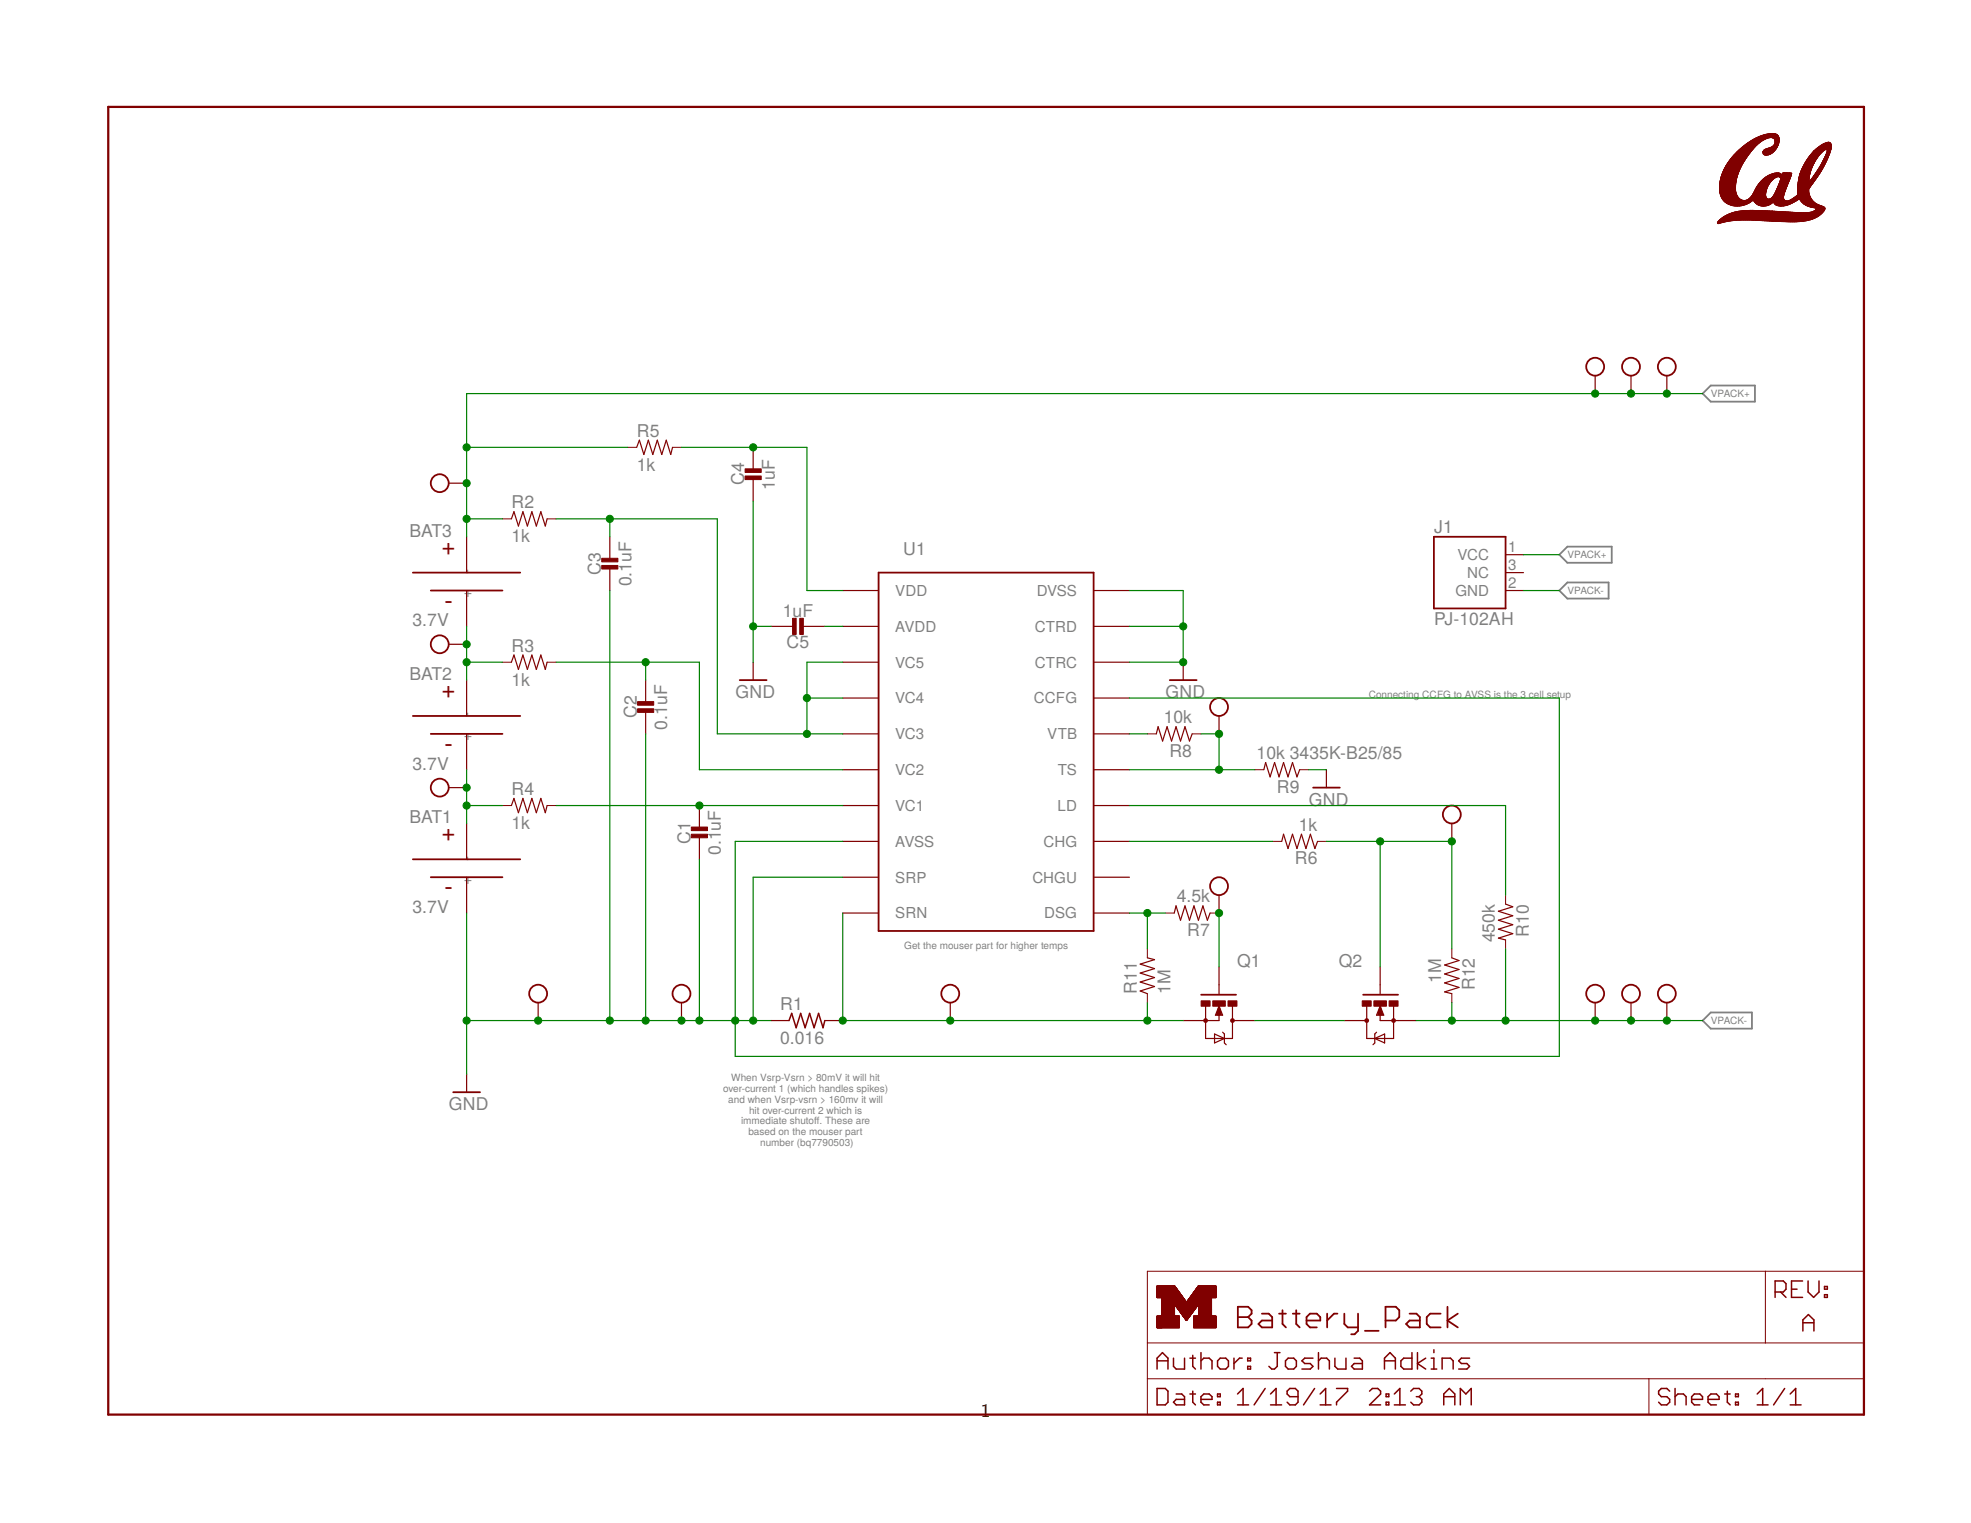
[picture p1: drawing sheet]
<svg xmlns="http://www.w3.org/2000/svg" width="279mm" height="216mm" viewBox="0 0 279 216" stroke-linecap="round" stroke-linejoin="round" font-family="sans-serif">
<path d="M241.4 55.8l1.1-1.1h6.3v2.2h-6.3zM221 78.6l1.2-1.1h6.3v2.3h-6.3zM221 83.7l1.2-1.1h5.8v2.3h-5.8zM241.4 144.7l1.1-1.2h5.8v2.3h-5.8z" fill="none" stroke="#808080" stroke-width=".25"/>
<path d="M15.3 15.2h248.9v185.3h-248.9zM172.8 143.5v.3h-.2l.2-.9 .3 .9M195.6 143.5v.3h.3l-.3-.9-.2 .9" fill="none" stroke="#800000" stroke-width=".32"/>
<g fill="none" stroke="#800000" stroke-width=".14">
<path d="M248.3 19.9h1.6M248.5 19.8h1.5M248.6 19.7l-1.3 .9M248.7 19.7h1.6M248.9 19.6l-.3 .1M248.9 19.6h1.6M249.1 19.5h1.9M249.4 19.3h2.7M249.4 19.3l-.5 .3M249.7 19.2h2.4M249.7 20h-1.5M249.7 19.2h2.3"/>
<path d="M249.8 19.9l-1.6 .1M249.9 19.2h2.1M249.9 19.9h-1.6M250 19.8l-1.6 .1M250 19.1h1.9M250.1 19.1h1.8M250.1 19.8h-1.6M250.2 19.7l-1.1 .8M250.2 19.7h-1.6M250.2 19.1h1.7M250.3 19.7h-1.6M250.4 19h1.4"/>
<path d="M250.4 19.6h-1.6M250.5 19h1.2M250.7 19.6h-1.8M250.8 19h.8M250.8 19.5h-1.8M251.1 19.5h1.1M251.2 19.5h1M251.3 18.9v.6h-.5l-.6 .2M251.3 18.9l-1 .1-.9 .3M251.3 18.9a.88 .88 0 0 1 .8 .3M251.3 19.5l.2 .2M251.4 19.6h.8"/>
<path d="M251.5 19.7h.7M251.5 19.7l.1 .3M251.6 19.8h.6M251.6 19.9h.6M251.6 20h.6M251.6 20v.3M252.1 19.2l.1 .3M252.1 19.3h-2.5M252.1 19.3h-2.7M252.1 19.4h-2.8M252.1 19.4h-2.9M252.2 19.5h-3.1"/>
<path d="M252.2 19.5v.2M252.2 20l-.1 .3M252.2 19.7v.3M243.5 31.6v.1M243.5 31.6h.3M243.5 31.7h.2M243.5 31.5h.7M243.5 31.4h1.1M243.6 31.4l-.1 .2M243.6 31.3h1.6M243.7 31.6l-.2 .1M243.7 31.2h2.5"/>
<path d="M243.8 26.9h2.2M243.8 26.8h2.2M243.8 26.7h2.2M243.8 26.6h2.2M243.8 26.5h2.2M243.8 26.4h2.2M243.8 26.3h2.2M243.8 26.4v.3M243.8 26.7v.3M243.8 31.2l-.2 .2M243.8 27.1h2.2M243.8 27h2.2"/>
<path d="M243.8 26.2h2.2M243.8 26.1h2.2M243.8 27v.3M243.8 27.2h2.3M243.8 27.2h2.2M243.8 26h2.2M243.8 25.9h2.3M243.8 26v.4M243.8 27.3h2.3M243.8 25.8h2.3M243.8 27.3l.1 .3M243.8 31.1h12.9"/>
<path d="M243.8 25.7h2.3M243.8 27.5h2.3M243.8 27.4h2.3M243.8 25.7v.3M243.9 25.6h2.2M243.9 25.5h2.2M243.9 27.5h2.2M243.9 25.4h2.2M243.9 27.6h2.3M243.9 27.6l.1 .3M243.9 31.6h-.4M243.9 27.7h2.3"/>
<path d="M243.9 25.4l-.1 .3M243.9 25.3h2.3M243.9 25.2h2.3M243.9 27.8h2.4M243.9 27.7h2.4M244 31h13M244 25.1h2.2M244 27.9h2.3M244 27.8h2.3M244 25h2.2M244 25.1l-.1 .3M244 25h2.3"/>
<path d="M244 27.9h2.4M244 27.9l.2 .3M244 24.9h2.3M244 28h2.4M244.1 24.9h2.2M244.1 28h2.3M244.1 31.6h-.6M244.1 24.8h2.2M244.1 28.1h2.4M244.1 24.7h2.2M244.1 30.9h13.2M244.1 24.7h2.3"/>
<path d="M244.1 28.1l2.5 .1M244.1 24.6h2.3M244.1 28.2h2.5M244.2 24.6h2.2M244.2 28.2h2.4M244.2 28.2l.1 .3M244.2 28.2l2.5 .1M244.2 24.5h2.2M244.2 24.5l-.2 .6M244.2 28.3h2.6M244.2 28.3h2.5M244.2 24.4h2.3"/>
<path d="M244.3 30.8h13.2M244.3 28.3l2.6 .1M244.3 30.8l-.5 .4M244.3 24.3h2.2M244.3 28.4h2.7M244.3 28.4h2.9M244.3 31.5h-.8M244.3 24.2h2.2M244.3 24.2l-.1 .3M244.3 28.4h4.1M244.3 28.5l.3 .2M244.4 24h2.2"/>
<path d="M244.4 28.5h3.9M244.4 30.7h13.3M244.5 23.9h2.2M244.5 28.6h3.8M244.5 31.5h-1M244.5 23.8h2.2M244.5 28.6h3.7M244.5 30.6l-.2 .2M244.6 23.7h2.2M244.6 28.7h3.5M244.6 28.7l.2 .2M244.6 30.6h13.2"/>
<path d="M244.6 23.6h2.2M244.6 23.6l-.3 .6M244.7 23.5h2.2M244.7 28.7h3.3M244.7 28.8h3.2M244.7 23.4h2.2M244.8 23.4h2.1M244.8 28.8h3.1M244.8 31.4h-1.2M244.8 30.5h13.2M244.8 23.3l-.2 .3M244.8 23.3h2.2"/>
<path d="M244.8 28.9h3M244.8 28.9l.3 .1M244.9 23.2h2.1M244.9 28.9h2.8M244.9 23.1h2.2M245 23.1h2.1M245 28.9h2.6M245 31.3l-1.4 .1M245 30.4h13.1M245 23h2.2M245 22.9h2.2M245 29h2.5"/>
<path d="M245.1 22.9h2.1M245.1 29h2.4M245.1 22.8h2.1M245.1 29l.3 .1M245.2 22.8h2.1M245.2 22.8l-.4 .5M245.2 29h2.2M245.3 22.6h2.1M245.3 29.1h1.9M245.3 22.5h2.1M245.4 30.2h12.9M245.4 22.5h2.1"/>
<path d="M245.4 29.1h1.8M245.4 29.1l.6 .1M245.4 22.4h2.1M245.5 31.3h-1.9M245.5 22.3h2.1M245.6 22.3h2M245.6 29.1h1.4M245.6 30.2l-1.1 .4M245.6 22.2h2.1M245.7 22.1h2M245.7 30.1h8.8M245.7 22.1h2.1"/>
<path d="M245.7 29.2h1.1M245.8 30.1h8.4M245.8 22h2M245.8 22l-.6 .8M245.9 29.2h.7M245.9 21.9h2M245.9 31.2l-2.2 .1M246 30.1h7.4M246 21.8h2M246 26.7v.3M246 27l.1 .3M246 26.3v.4"/>
<path d="M246 21.8l-.2 .2M246 26v.3M246.1 27.3v.3M246.1 21.7h2M246.1 25.7l-.1 .3M246.1 25.6h-2.2M246.1 30h6.6M246.1 25.5h-2.2M246.1 27.6l.4 .5M246.1 25.4v.3M246.2 25.4h-2.3M246.2 25.2h-2.3"/>
<path d="M246.2 30h6.1M246.2 21.5h2M246.2 25.1l-.1 .3M246.3 21.5h1.9M246.3 21.5l-.3 .3M246.3 24.8h-2.2M246.3 21.4h1.9M246.3 24.7l-.1 .4M246.4 21.4h1.9M246.4 24.5h-2.2M246.4 24.4l-2.2 .1M246.4 21.3h1.9"/>
<path d="M246.4 24.4l-.1 .3M246.5 30h5.1M246.5 24.4h-2.3M246.5 28.1l.2 .2M246.5 24.3l-2.3 .1M246.5 31.2l-1.6 .2-1.2 .2M246.5 24.3h-2.2M246.5 24.2l-2.2 .1M246.5 24.2h-2.2M246.5 21.2h1.9M246.6 24.1l-2.3 .1M246.6 24.1h-2.3"/>
<path d="M246.6 24l-2.2 .1M246.7 23.9l-2.3 .1M246.7 21.1h1.8M246.7 28.3l.3 .1M246.7 23.9l-.3 .5M246.7 23.8h-2.2M246.8 23.7h-2.3M246.8 29.9h4M246.8 21h1.8M246.8 23.6h-2.2M246.9 23.5h-2.2M247 23.3l-2.2 .1"/>
<path d="M247 29.9h4.2M247 23.3h-2.2M247 20.9h1.7M247 23.3l-.3 .6M247 20.8l-.7 .7M247 23.2l-2.2 .1M247 23.2h-2.1M247.1 23.1l-2.2 .1M247.1 23.1h-2.2M247.1 20.8h1.7M247.2 23h-2.2M247.2 22.9h-2.1"/>
<path d="M247.2 20.7h1.7M247.3 20.6l-.3 .2M247.3 22.8h-2.1M247.3 22.7h-2.1M247.4 22.7h-2.2M247.4 20.6h1.6M247.4 22.6h-2.1M247.5 22.5h-2.2M247.5 20.4h1.7M247.5 22.4h-2.1M247.5 28.4h1M247.6 22.4h-2.1"/>
<path d="M247.6 28.4h5.4M247.6 20.3h1.7M247.6 28.9l-1.1 .3M247.7 22.2h-2.1M247.7 28.3h5.2M247.7 22.2l-.7 1.1M247.7 22.1l-2.1 .1M247.8 28.3h5.1M247.8 22l-2.1 .1M247.8 20.2h1.6M247.8 22h-2M247.9 21.9h-2.1"/>
<path d="M247.9 28.2h2.7M247.9 21.9l-.2 .3M247.9 21.9h-2M247.9 21.8h-2M247.9 28.2h2.6M247.9 28.2a1.02 1.02 0 0 1-.9 .2M248 28.2h2.5M248 20.1h1.5M248 28.1h2.4M248 21.7h-2M248.1 28.1h2.3M248.1 28h2.3"/>
<path d="M248.1 21.6h-2M248.1 28.7l-.5 .2M248.1 28.7l.4-.4 .4 .5M248.1 20h1.6M248.1 29.8h-.3M248.1 21.6h-1.9M248.2 28h2.1M248.2 28l-.3 .2M248.2 27.9h2.1M248.2 21.5h-1.9M248.3 27.9h2M248.3 21.4l-.4 .5"/>
<path d="M248.3 27.8h2M248.3 21.4h-1.9M248.3 31.2h8M248.3 27.7h2M248.4 21.3h-1.9M248.4 27.7h1.9M248.4 27.7l-.2 .3M248.4 27.6h1.9M248.4 28.4h-1.1M248.5 21.2h-1.9M248.5 27.6h1.8M248.5 21.1l-1.9 .1"/>
<path d="M248.5 27.5h1.8M248.5 21.2l-.2 .2M248.5 29.8h.3M248.5 21.1h-1.8M248.5 27.4h1.8M248.6 28.4h4.4M248.6 27.4h1.7M248.6 21l-1.9 .1M248.6 27.3h1.7M248.6 28.4l4.6 .1M248.6 21h-1.8M248.6 28.5h4.7"/>
<path d="M248.6 28.5h6M248.6 27.2h1.7M248.7 20.9l-1.8 .1M248.7 28.6h5.8M248.7 27.1h1.6M248.7 20.9h-1.8M248.7 28.6h5.7M248.7 27.1h1.7M248.8 28.7h2.5M248.8 27h1.6M248.8 20.8h-1.8M248.8 20.8h-1.7"/>
<path d="M248.8 26.9h1.6M248.8 28.7h2.4M248.8 26.8h1.6M248.9 20.7h-1.8M248.9 28.8h2.3M248.9 26.8h1.5M248.9 26.8l-.5 .9M248.9 20.7h-1.7M248.9 26.7h1.6M248.9 20.7l-.4 .5M248.9 28.8l.5 .3 .6 .1 .7-.1M248.9 31.2l1.3 .1"/>
<path d="M248.9 28.9h2.2M248.9 26.6h1.6M249 20.6h-1.7M249 28.9h2.1M249 26.6l-.1 .2M249 26.5h1.5M249 28.9h2M249.1 29h1.9M249.1 26.4h1.5M249.1 20.5h-1.7M249.1 29h1.8M249.1 20.5h-1.6"/>
<path d="M249.1 26.3h1.5M249.1 26.3l-.1 .3M249.1 20.5l-.2 .2M249.2 29h1.6M249.2 20.4h-1.7M249.2 26.2h1.5M249.3 20.4h-1.7M249.3 29.1h1.4M249.3 31.2h6.9M249.3 26.1h1.5M249.3 20.3h-1.6M249.4 20.3h-1.7"/>
<path d="M249.4 26h1.4M249.4 29.1h1.1M249.4 20.2h-1.6M249.4 25.9h1.5M249.5 25.9l-.4 .4M249.5 20.2h-1.6M249.5 25.8h1.5M249.6 29.2h.8M249.6 25.7h1.4M249.6 20.1h-1.6M249.6 25.7h1.5M249.6 29.2h.7"/>
<path d="M249.7 25.7l-.2 .2M249.7 20l-1.6 .1M249.8 25.5h1.4M249.9 25.5l-.2 .2M249.9 25.4h1.4M249.9 21.5l.1 .3M249.9 21.7h1.3M249.9 21.6h1.4M249.9 21.6h1.5M249.9 21.5h1.5M249.9 21.8h1.2M249.9 21.4h1.6"/>
<path d="M250 21.8h1M250 21.8a.78 .78 0 0 0 1 0M250 21.9h.9M250 21.3h1.6M250 25.3h1.4M250 21.3l-.1 .2M250 31.3h6.1M250 21.9h.8M250.1 21.9h.6M250.1 25.3l-.2 .2M250.1 21.2h1.6M250.1 25.2h1.5"/>
<path d="M250.2 29.9l-2.7-.1-1.9 .4M250.2 22h.4M250.2 21.2l-.2 .1M250.3 27.7v.3M250.3 25.1h1.5M250.3 27.4v.3M250.3 22h.1M250.3 21.1h1.4M250.3 27.3h-1.7M250.3 27.2h-1.6M250.3 28l.3 .2M250.3 27.1v.3"/>
<path d="M250.4 25.1l-.3 .2M250.4 26.9h-1.6M250.4 26.9l-.1 .2M250.4 25h3.5M250.5 26.7h-1.6M250.5 31.3h5.2M250.5 26.6h-1.5M250.5 26.6l-.1 .3M250.6 26.5h-1.6M250.6 26.4l-.1 .2M250.6 24.9h3.3M250.6 21h1.2"/>
<path d="M250.7 26.3h-1.5M250.7 24.9l-.3 .2M250.7 26.2l-1.5 .1M250.7 26.2h-1.5M250.7 21l-.5 .2M250.7 26.1l-1.4 .1M250.8 31.3h5M250.8 26.1h-1.5M250.8 26l-1.5 .1M250.8 26.1l-.2 .3M250.8 24.8h3.1M250.9 24.8h3"/>
<path d="M250.9 25.9l-1.5 .1M250.9 25.9h-1.4M251 24.7h1.5M251 28.2h1.8M251 25.8h-1.4M251 28.2h-.2M251.1 21.8h-1.1M251.1 24.7h1.4M251.1 20.9h.8M251.1 20.9l-.4 .1M251.1 25.7h-1.4M251.1 25.6h-1.4"/>
<path d="M251.1 28.1h1.7M251.1 28.8l-.4 .3M251.2 21.7h-1.3M251.2 25.6h-1.5M251.2 25.5h-1.4M251.2 24.6h1.2M251.2 20.8h.7M251.2 21.7l-.2 .1M251.3 20.8v.8M251.3 24.6v.9M251.3 27.9v.8M251.3 28.7l.1-.1 .1 .3"/>
<path d="M251.3 27.9h1.5M251.3 25.5l-.5 .6M251.3 24.6l-.6 .3M251.3 28.7l-.2 .1M251.3 20.8l-.2 .1M251.3 21.6l-.1 .1M251.3 21.6v.1M251.3 25.5h-1.4M251.3 20.7h.7M251.4 25.4h-1.5M251.4 20.7h.6M251.4 27.8h1.4"/>
<path d="M251.4 24.6h1M251.4 27.7h1.4M251.4 25.4h-1.4M251.4 21.5h-1.5M251.4 27.7h1.5M251.4 28.7h2.8M251.5 21.5h-1.6M251.5 25.3l-.2 .2M251.5 28.7h2.6M251.5 25.3h-1.5M251.5 24.6h.8M251.5 20.6h.6"/>
<path d="M251.5 27.6h1.4M251.5 28.8h2.5M251.5 21.4h-1.5M251.5 20.5h.6M251.5 28.9h2.4M251.5 27.5h1.4M251.5 20.5l-.2 .3M251.5 25.3h-1.4M251.5 20.4h.6M251.5 28.9l.6 .3M251.6 21.4h-1.6M251.6 20.4h.5"/>
<path d="M251.6 27.5h1.3M251.6 20.3h.5M251.6 27.4l-.3 .5M251.6 28.9h2.2M251.6 27.4h1.3M251.6 21.3h-1.6M251.6 20.2h.6M251.6 29h2.1M251.6 27.3h1.3M251.6 20.1h.6M251.6 20.3l-.1 .2M251.7 25.2h-1.5"/>
<path d="M251.7 21.3h-1.6M251.7 27.3h1.3M251.7 29h1.9M251.7 27.2h1.3M251.7 31.4h3.7M251.7 21.2h-1.5M251.7 25.1l-1.5 .1M251.7 24.5h.5M251.7 29h1.8M251.7 21.1l-1.5 .1M251.7 25.1l-.2 .2M251.8 27.1h1.2"/>
<path d="M251.8 21.1h-1.4M251.8 29.1h1.6M251.8 21l-1.3 .1M251.8 24.5l-.5 .1M251.8 29.1h1.5M251.8 27h1.3M251.8 21h-1.1M251.8 26.9l-.2 .5M251.8 26.9h1.3M251.9 20.9l-1 .1M251.9 26.9h1.2M251.9 20.9h-.9"/>
<path d="M251.9 26.8h1.3M251.9 20.9l-.6 .7M251.9 25.1h-1.6M251.9 26.8l-.1 .1M251.9 20.8h-.8M251.9 29.1h1.3M251.9 26.7h1.3M251.9 20.8h-.7M251.9 26.6h1.3M252 26.6h1.2M252 26.5h1.3M252 20.6h-.6"/>
<path d="M252 20.6l-.1 .3M252.1 20.6h-.7M252.1 29.2h.2M252.1 29.2h.8M252.1 26.4h1.2M252.1 20.5h-.6M252.1 24.5l.3 .1M252.1 26.3h1.2M252.1 20.4h-.6M252.1 26.2h1.3M252.1 20.3l-.1 .3M252.2 20.3h-.6"/>
<path d="M252.2 26.1h1.2M252.2 20.2h-.6M252.2 29.2h.6M252.2 26h1.2M252.2 20l-.6 .1M252.2 26l-.3 .8M252.2 26h1.3M252.2 25.9h1.3M252.3 25.9h1.2M252.3 25.1h1.5M252.3 25.1h-.6M252.3 25.1l.1 .2"/>
<path d="M252.3 25.8h1.2M252.3 31.4h.3M252.3 25.8h1.3M252.3 25.7h1.3M252.3 25.6h1.3M252.4 25.6h1.2M252.4 25.5h1.2M252.4 25.2h1.4M252.4 25.5h1.3M252.4 25.4h1.3M252.4 24.6l.2 .2 .1-.1M252.4 25.5l-.2 .5"/>
<path d="M252.4 25.3h1.3M252.4 25.3h1.4M252.4 25.3v.2M252.6 24.7h1.4M252.7 24.7h1.3M252.7 24.6h1.3M252.8 24.5h1.1M252.8 24.5h.6M252.8 24.5l-.1 .2M252.8 27.9v.3M252.8 28h-1.6M252.8 28h-1.6l-.2 .2"/>
<path d="M252.8 30l-1.5-.1v1.4l.1 .1M252.8 28.2l.2 .2M252.8 28.2h-2M252.8 28.1l-1.8 .1M252.8 28.1h-1.7M252.9 31.4h1.8M252.9 27.7l-.1 .2M252.9 27.4v.3M252.9 27.4h-1.3M253 27.1l-.1 .3M253 27.1h-1.3M253.1 27l-1.3 .1"/>
<path d="M253.1 27h-1.3M253.1 26.9h-1.3M253.1 26.8l-.1 .3M253.2 26.8h-1.3M253.2 30l1.5 .1M253.2 26.7h-1.3M253.2 26.6l-.1 .2M253.2 26.6h-1.2M253.3 26.4l-.1 .2M253.3 28.5h1.3M253.4 26.2l-.1 .2M253.5 25.9l-.1 .3"/>
<path d="M253.6 25.7l-.1 .2M253.7 24.5l.3 .1M253.7 28.4h1M253.9 25l-3.5 .1M253.9 25h-3.4M253.9 24.9l-3.4 .1M253.9 24.9h-3.2M253.9 24.8l-.3 .9M253.9 24.8h-3.2M253.9 28.3h1M254 24.7h-1.4M254 24.6h-1.3"/>
<path d="M254 24.6l-.1 .2M254 28.8l-1.2 .4M254.1 28.8h-2.6M254.1 28.2h2.7M254.1 28.2h2.6M254.1 28.2a1.11 1.11 0 0 1-1.1 .2M254.2 28.1h2.5M254.3 28.1h2.4M254.3 28.7h-2.9M254.3 28h2.4M254.4 28h2.2M254.4 27.9h2.2"/>
<path d="M254.5 27.9h2.1M254.6 28.5l-.6 .3M254.6 27.9h2M254.6 27.8h2M254.6 28.4l-1.2 .1M254.6 27.8h1.9M254.7 27.7h1.8M254.7 28.4h-1.1M254.8 27.7h1.7M254.8 27.7l-.7 .5M254.8 28.3l-1 .1M254.8 27.6h1.7"/>
<path d="M254.8 26.5v.7M254.8 27.2l.1 .3M254.8 27.4h1.6M254.8 27.3h1.6M254.8 27.2h1.6M254.8 27.1h1.6M254.8 27h1.6M254.8 26.9h1.6M254.8 26.8h1.6M254.8 26.7h1.6M254.8 26.6h1.7M254.8 26.5h1.8"/>
<path d="M254.8 26.4h1.8M254.9 26.2l-.1 .3M254.9 27.5v.1M254.9 27.6l-.1 .1M254.9 28.3h-1M254.9 27.6h1.6M254.9 27.5h1.6M254.9 27.5h1.5M254.9 27.4h1.5M254.9 26.4h1.8M254.9 26.3h1.8M254.9 26.2h1.9"/>
<path d="M254.9 26.1h2M254.9 26h2M254.9 25.9h2.1M254.9 25.8h2.2M254.9 25.8h1.5M254.9 25.7h1.5M254.9 25.6h1.5M255 25.6h1.4M255 25.5h1.4M255 25.4h1.4M255 28.2l-1 .1M255 25.3h1.4"/>
<path d="M255 25.3h1.5M255 25.3l-.1 .9M255 30.1l.3 .1M255 25.2h1.5M255 25.1h1.5M255 28.2h-1M255.1 25h1.4M255.1 24.9h1.4M255.1 24.9l-.1 .4M255.1 24.8h1.4M255.1 28.2h1.7M255.1 28.2l1.7 .1"/>
<path d="M255.1 24.7h1.4M255.1 24.7h1.5M255.1 28.3h1.7M255.2 24.6h1.4M255.2 24.6l-.1 .3M255.2 28.3h1.6M255.2 28.3l1.7 .1M255.2 28.4h1.7M255.2 24.5h1.4M255.2 24.4h1.4M255.2 28.4l-.1-.2-.5 .3M255.2 28.4l.3 .3"/>
<path d="M255.2 28.4l1.8 .1M255.3 24.3h1.3M255.3 24.3l-.1 .3M255.3 24.3h1.4M255.3 28.5h1.7M255.3 24.2h1.4M255.3 28.6h1.7M255.4 31.4h-1.9M255.4 24.1h1.3M255.4 28.6h1.7M255.4 24h1.4M255.4 23.9h1.4"/>
<path d="M255.4 28.7h1.8M255.5 23.9h1.3M255.5 28.7l.4 .4M255.5 28.7h1.7M255.5 23.8h1.3M255.5 23.7h1.4M255.5 28.8h1.8M255.6 23.7h1.3M255.6 23.6h1.3M255.6 28.8h1.8M255.6 23.5h1.3M255.6 28.9h1.8"/>
<path d="M255.7 23.5h1.3M255.7 28.9h1.8M255.7 23.4h1.3M255.7 28.9h1.9M255.7 23.3h1.3M255.8 23.3h1.2M255.8 23.3h1.3M255.8 29h1.8M255.8 23.2h1.3M255.8 29h1.9M255.8 23.2l-.5 1.1M255.9 23.1h1.3"/>
<path d="M255.9 29h1.9M255.9 29.1l.3 .1M255.9 23h1.3M255.9 29.1h2M256 29.1h2M256 22.9h1.3M256.1 29.1h2M256.1 22.8h1.2M256.2 22.6h1.2M256.2 29.2h1.9M256.2 29.2l.3 .1M256.2 22.6h1.3"/>
<path d="M256.2 29.2h2.1M256.2 22.5h1.3M256.3 22.4h1.3M256.3 29.2l2.1 .1M256.4 22.3l-.6 .9M256.4 27.2v.3M256.4 26.8v.4M256.4 22.3h1.3M256.4 25.5v.3l.2-.2M256.4 29.3h2M256.4 30.1h2M256.4 25.5h-1.4"/>
<path d="M256.4 27.5l.1 .3M256.5 29.3l.7 .1M256.5 25.2l-.1 .3M256.5 22.2h1.2M256.5 29.3h2M256.5 26.7h-1.7M256.5 31.2h-12.7M256.5 25h-1.4M256.5 24.9v.3M256.5 25.7h.7M256.5 24.9h-1.4M256.5 26.6h-1.7"/>
<path d="M256.5 24.8h-1.4M256.5 22.1h1.3M256.5 27.8l.2 .2M256.6 22.1h1.2M256.6 24.6l-.1 .3M256.6 22.1l-.2 .2M256.6 24.5h-1.4M256.6 30.1l-.6 .1M256.6 29.3l2 .1M256.6 26.5h-1.8M256.6 25.5h.7M256.6 22h1.3"/>
<path d="M256.6 24.3v.3M256.7 31.1l-12.9 .1M256.7 28l.1 .3M256.7 26.4h-1.9M256.7 26.4l-.3 .4M256.7 21.9h1.3M256.7 24.1h-1.3M256.8 25.4h.6M256.8 26.3h-1.9M256.8 29.4h1.8M256.8 26.2l-1.9 .1M256.8 21.8l-.2 .3"/>
<path d="M256.8 21.8h1.3M256.8 25.3l-.2 .3M256.8 25.3h.6M256.8 28.3l.2 .3M256.9 31.1h-13M256.9 23.7l-.3 .6M256.9 26.1l-2 .1M256.9 29.4h1.7M256.9 25.2h.6M256.9 26.1h-2M256.9 21.7h1.3M256.9 30h1.5"/>
<path d="M256.9 23.6h-1.3M257 31l-13.1 .1M257 25.1h.6M257 23.5h-1.3M257 26h-2.1M257 23.4h-1.3M257 21.5h1.3M257 25.9l-2.1 .1M257 28.6l.2 .1M257 25.9l-.3 .5M257 25.9h-2.1M257.1 25h.6"/>
<path d="M257.1 23.2l-1.3 .1M257.1 24.9h.6M257.1 23.2h-1.3M257.1 21.4h1.3M257.1 23.2l-.2 .5M257.1 31h-13.1M257.1 25.8h-.6M257.2 21.4v1.7M257.2 24.9v.8M257.2 28.7v.7M257.2 29.9v1.1M257.2 25.7l-.2 .2"/>
<path d="M257.2 21.4h.1M257.2 21.4l-.4 .4M257.2 24.9l-.4 .4M257.2 23.1l-.1 .1M257.2 25.7h-.7M257.2 29.4l.3 .2M257.2 28.7h.1M257.2 29.4h1.5M257.2 29.9l-.6 .2M257.2 31l-.9 .2-.9 .2M257.2 31h.1M257.2 29.9h.1"/>
<path d="M257.2 29.9h1.3M257.2 24.8v.1M257.2 24.8h.6M257.2 23l-1.3 .1M257.2 23h-1.3M257.2 21.3h1.4M257.2 30.9h-13.1M257.2 25.6h-.6M257.3 25.6h-.7M257.3 22.9h-1.3M257.3 28.7l.5 .3M257.3 24.7h.6"/>
<path d="M257.3 25.5h-.6M257.3 24.6h.6M257.3 22.8h-1.3M257.3 21.2h1.4M257.3 22.8h-1.2M257.3 29.8h1.3M257.3 29.5h1.4M257.4 30.9h-13.3M257.4 24.6h.6M257.4 25.4l-.2 .3M257.4 25.4h-.6M257.4 22.7h-1.3"/>
<path d="M257.4 29.8l-.2 .1M257.4 29.5h1.3M257.4 22.6l-.2 .5M257.4 29.7h1.3M257.4 24.5h.6M257.5 30.8h-13.3M257.5 21.1l-.3 .3M257.5 25.3h-.7M257.5 22.6h-1.3M257.5 21.1h2M257.5 29.5h1.2M257.5 29.6h1.2"/>
<path d="M257.5 25.3h-.6M257.5 24.4h.6M257.5 22.5h-1.3M257.5 29.6l-.1 .2M257.5 25.2h-.6M257.5 22.5h-1.2M257.6 25.1l-.6 .1M257.6 24.3h.5M257.6 30.8h-13.3M257.6 22.4l-.2 .2M257.6 24.3l-.4 .5M257.6 25.1l-.2 .3"/>
<path d="M257.6 21h2M257.6 25.1h-.6M257.6 30.7h-13.2M257.6 25l-.6 .1M257.6 24.2h.6M257.6 22.3h-1.2M257.7 21h1.9M257.7 20.9l-.2 .2M257.7 25h-.6M257.7 22.2l-1.3 .1M257.7 24h.6M257.7 22.2h-1.2"/>
<path d="M257.7 30.6l-13.2 .1M257.7 24l-.1 .3M257.7 24.9h-.5M257.8 22.1l-1.3 .1M257.8 20.9h1.8M257.8 24.8h-.6M257.8 23.9h.5M257.8 20.8h1.8M257.8 29l.3 .1M257.8 30.6h-13.3M257.8 23.9h.6M257.8 30.6l-.6 .4"/>
<path d="M257.9 24.7h-.7M257.9 22l-1.3 .1M257.9 20.8h1.7M257.9 23.8h.5M257.9 30.5l-13.3 .1M257.9 24.7h-.6M257.9 23.7h.5M257.9 22h-1.3M257.9 30.5h-13.2M257.9 21.9l-.3 .5M257.9 23.7l-.2 .3M257.9 23.7h.6"/>
<path d="M257.9 21.9h-1.2M257.9 20.7h1.7M258 24.5h-.6M258 23.6h.5M258 20.7h1.6M258 30.4l-13.1 .1M258 24.4l-.6 .1M258 21.8h-1.2M258.1 24.4h-.6M258.1 23.5h.5M258.1 21.8h-1.3M258.1 20.7h1.5"/>
<path d="M258.1 29.1l.2 .1M258.1 30.4h-13.2M258.1 23.4h.5M258.1 23.4l-.2 .3M258.1 24.3l-.6 .1M258.1 20.6h1.5M258.1 21.7l-.2 .2M258.1 24.3h-.6M258.1 21.7h-1.3M258.1 30.3l-13 .1M258.2 24.2l-.6 .1M258.2 23.3h.5"/>
<path d="M258.2 21.7h-1.3M258.2 20.6h1.4M258.2 30.3h-13M258.2 24.2h-.6M258.2 23.2h.5M258.2 30.2l-12.9 .1M258.2 24.1l-.6 .1M258.2 21.6h-1.3M258.3 24.1h-.6M258.3 29.2l.3 .2M258.3 24l-.7 1.1M258.3 24l-.6 .1"/>
<path d="M258.3 21.6h-1.3M258.3 20.5h1.3M258.3 30.2h-12.9M258.3 23.1h.5M258.3 30.2l-.5 .4M258.3 24h-.6M258.3 23h.5M258.3 30.1l-12.7 .1M258.3 21.5l-.2 .2M258.3 23.9l-.5 .1M258.3 21.5h-1.3M258.3 20.5h1.2"/>
<path d="M258.4 30.1h-1.8M258.4 20.4l-.7 .5M258.4 23.8l-.6 .1M258.4 22.9h.5M258.4 21.5h-1.3M258.4 20.4h1.1M258.4 30l-1.6 .1M258.4 22.8h.5M258.5 22.7h.5M258.5 21.4h-1.4M258.5 30h-1.5M258.5 23.7h-.6"/>
<path d="M258.5 23.6h-.5M258.5 22.6h.5M258.5 29.9l-1.4 .1M258.5 21.4h-1.3M258.5 20.4h1M258.6 23.6h-.6M258.6 22.5h.4M258.6 29.9h-1.4M258.6 23.5h-.6M258.6 29.8h-1.3M258.6 21.3h-1.4M258.6 29.4l.1 .1"/>
<path d="M258.6 22.4h.5M258.6 20.3h.9M258.6 29.8h-1.2M258.7 23.3l-.6 .1M258.7 20.3h.8M258.7 29.7l-.4 .5M258.7 20.3l-.3 .1M258.7 23.3h-.6M258.7 22.3h.4M258.7 21.3h-1.4M258.7 29.7h-1.2M258.7 29.5v.2"/>
<path d="M258.7 23.2l-.4 .8M258.7 22.2h.5M258.7 22.1h.5M258.8 23.1l-.5 .1M258.8 20.3h.7M258.8 23.1h-.5M258.8 22.1h.4M258.8 21.2h-1.5M258.8 22h.5M258.9 22.9h-.5M258.9 21.9h.4M258.9 20.2h.5"/>
<path d="M258.9 22.8h-.5M258.9 21.8h.5M258.9 21.7h.5M259 21.7h.4M259 21.6h.4M259 21.2h.5M259 22.6l-.3 .6M259 21.5h.4M259 22.6h-.5M259 21.4h.5M259 21.3h.5M259 21.4v-.2l-.7 .3"/>
<path d="M259 21.4l-.9 2M259.1 22.5h-.5M259.1 22.4l-.1 .2M259.1 22.4h-.5M259.1 20.2h.2M259.1 22.3h-.4M259.2 22.2l-.5 .1M259.2 22.2h-.5M259.2 22.1l-.1 .3M259.2 22.1h-.4M259.3 22h-.5M259.3 21.9h-.5"/>
<path d="M259.3 21.8h-.4M259.4 21.8l-.2 .3M259.4 21.8h-.5M259.4 21.7h-.5M259.4 21.5v.3M259.5 21.5h-.5M259.5 21.4h-.5M259.5 20.3l.1 .3M259.5 20.3l-.3-.1-.5 .1M259.5 21.3h-.5M259.5 21.1l-2.1 .1M259.6 21l-2.1 .1"/>
<path d="M259.6 20.9l-.2 .6M259.6 20.6v.3M259.6 20.9h-1.9M71.2 73.6h1.3M77.6 73.6h1.2M89 63.4h1.3M95.3 63.4h1.3M71.2 93.9h1.3M77.6 93.9h1.2M71.2 114.2h1.3M77.6 114.2h1.2M162.6 104h1.3"/>
<path d="M169 104h1.3M177.9 109.1h1.3M180.4 119.3h1.3M184.2 109.1h1.3M186.8 119.3h1.2M162.6 134.5v1.3M165.2 129.4h1.3M171.5 129.4h1.3M205.8 134.5v1.3M213.4 126.9v1.3M213.4 133.2v1.3M162.6 140.9v1.2"/>
<path d="M205.8 140.9v1.2M162.6 180.2h101.6v20.3h-101.6zM162.6 195.5h101.6M162.6 190.4h101.6M164 188.2h3.2M164 188.1h3.2M164 188h3.2M164 187.9h3.2M164 187.8h3.2M164 187.7h3.2M164 187.6h3.2M164 187.5h3.2"/>
<path d="M164 187.4h3.2M164 187.3h3.2M164 187.2h3.2M164 187.1h3.2M164 187h3.2M164 186.9h3.2M164 186.8h3.2M164 186.7h3.2M164 186.6h3.2M164 184h3.7M164 183.9h3.7M164 183.8h3.6"/>
<path d="M164 183.7h3.6M164 183.7h3.5M164 183.6h3.5M164 183.6h3.4M164 183.5h3.4M164 183.4h3.3M164 183.3h3.3M164 183.2l3.2 .1M164 183.2h3.2M164 183.1l3.2 .1M164 183.1h3.1M164 183h3.1"/>
<path d="M164 183h3M164 182.9h3M164 182.8h2.9M164 182.7h2.9M164 182.7h2.8M164 182.6l2.8 .1M164 182.6h2.8M164 182.5l2.7 .1M164 182.5h2.7M164 182.4l2.6 .1M164 182.4h2.6M164 182.3h2.5"/>
<path d="M164 188.3h.7M164.6 186.5h1.9M164.6 186.4h1.9M164.6 184h3.2M164.7 186.4h1.8M164.7 186.3h1.8M164.7 186.2h1.8M164.7 186.1h1.8M164.7 186h1.8M164.7 185.9h1.8M164.7 185.8h1.8M164.7 185.7h1.8"/>
<path d="M164.7 185.6h1.8M164.7 185.5h1.8M164.7 185.4h1.8M164.7 185.3h1.8M164.7 185.2h1.8M164.7 185.1h1.8M164.7 185h1.8M164.7 185h7M164.7 184.9h7M164.7 184.8h7M164.7 184.7h7M164.7 184.6h7"/>
<path d="M164.7 184.5h3.4M164.7 184.4l3.4 .1M164.7 184.4h3.4M164.7 184.3h3.3M164.7 184.2h3.2M164.7 184.1h3.2M164.7 184.1h3.1M164.7 184h3.1M166.5 185.1h-1.8M166.5 185h3.3M166.6 185h3.2M166.6 185.1h3.1"/>
<path d="M166.7 185.2h3M166.8 185.3h2.8M166.8 185.4h2.7M166.9 185.4h2.6M166.9 185.5h2.6M166.9 185.5h2.5M167 185.6h2.4M167 185.7h2.4M167.1 185.7h2.2M167.1 185.8h2.2M167.2 185.8h2M167.2 186.6l-3.2 .1"/>
<path d="M167.2 185.9h2M167.2 185.9h1.9M167.3 186h1.8M167.3 186.1h1.8M167.3 186.1h1.7M167.4 186.1h1.6M167.4 186.2h1.6M167.4 186.2h1.5M167.5 186.3h1.4M167.5 186.3h1.3M167.6 186.4h1.2M167.6 186.5h1.1"/>
<path d="M167.7 186.6h1M167.7 186.6h.9M167.8 186.7h.8M167.8 186.8h.7M167.9 186.8h.6M167.9 186.9h.6M168 186.9h.4M168 187h.4M168.1 187.1h.2M168.1 187.2h.1M168.1 187.2h.2M168.2 184.5h3.5"/>
<path d="M168.3 184.5h3.4M168.3 184.4h3.4M168.3 187h-.3M168.4 184.4h3.3M168.4 187h-.4M168.4 184.3h3.3M168.5 184.2h3.2M168.5 184.1h3.2M168.6 186.7h-.8M168.6 184.1h3.1M168.6 184h3.1M168.7 183.9h3.7"/>
<path d="M168.7 186.5l-1 .1M168.7 183.8h3.7M168.8 183.8h3.6M168.8 183.7h3.6M168.9 183.6h3.5M169 183.5h3.4M169 183.4h3.4M169.1 183.4h3.3M169.1 186h-1.8M169.1 183.3h3.3M169.2 183.3h3.2M169.2 183.2h3.2"/>
<path d="M169.2 188.2h3.2M169.2 188.1h3.2M169.2 188h3.2M169.2 187.9h3.2M169.2 187.8h3.2M169.2 187.7h3.2M169.2 187.6h3.2M169.2 187.5h3.2M169.2 187.4h3.2M169.2 187.3h3.2M169.2 187.2h3.2M169.2 187.1h3.2"/>
<path d="M169.2 187h3.2M169.2 186.9h3.2M169.2 186.8h3.2M169.2 186.7h3.2M169.2 186.6h3.2M169.2 185.8h-2M169.2 183.1h3.2M169.3 183.1h3.1M169.3 183h3.1M169.4 183h3M169.4 182.9h3M169.4 185.5l-2.4 .1"/>
<path d="M169.5 182.8h2.9M169.5 182.7h2.9M169.6 182.7h2.8M169.6 182.6h2.8M169.7 182.6h2.7M169.7 182.5h2.7M169.8 185.1h-3.2M169.8 182.4h2.6M169.8 185l-3.2 .1M169.8 182.3h2.6M169.9 186.5v.1M169.9 186.5h1.8"/>
<path d="M169.9 185h1.8M169.9 186.4h1.8M169.9 186.3h1.8M169.9 186.2h1.8M169.9 186.1h1.8M169.9 186h1.8M169.9 185.9h1.8M169.9 185.8h1.8M169.9 185.7h1.8M169.9 185.6h1.8M169.9 185.5h1.8M169.9 185.4h1.8"/>
<path d="M169.9 185.3h1.8M169.9 185.2h1.8M169.9 185.1h1.8M171.7 184.9h-7M171.8 184h.1M172.4 184h-3.7M233.7 195.5v5M250.3 180.2v10.2"/>
</g>
<g fill="none" stroke="#800000" stroke-width=".21">
<path d="M111.8 144.7l.4-1 .7 2 .6-2 .6 2 .7-2 .6 2 .6-2 .7 2 .2-1M164 194.1v-1.6l.8-.8 .8 .8v1.6M164 196.8h1.2l.4 .4v1.6l-.4 .4h-1.2zM164 192.9h1.6M166.3 192.5v1.2l.4 .4h1.2v-1.6M166.7 197.6h.8l.4 .4v1.2h-1.2l-.4-.4 .4-.4h1.2M168.7 197.6h.8M168.7 192.5h.8M169.1 192.1v1.6l.4 .4M169.1 197.2v1.6l.4 .4M170.2 198.4h1.6v-.4l-.4-.4h-.8l-.4 .4v.8l.4 .4h.8M170.2 191.7v2.4"/>
<path d="M170.2 192.9l.4-.4h.8l.4 .4v1.2M172.6 198.8h.4v.4h-.4zM172.6 197.6h.4v.4h-.4zM173 192.5h.8l.3 .4v.8l-.3 .4h-.8l-.4-.4v-.8zM174.9 192.5v1.6M175.4 199.2h1.6M175.4 197.6l.8-.8v2.4M176.1 192.5h-.4l-.8 .8M176.9 192.5h.4v.4h-.4zM176.9 193.7h.4v.4h-.4zM179.3 196.8l-1.5 2.4M180.1 199.2h1.6"/>
<path d="M180.1 197.6l.8-.8v2.4M180.7 191.7h.7M181.1 191.7v2l-.4 .4h-.4l-.4-.4M182.2 192.9l.4-.4h.8l.4 .4v.8l-.4 .4h-.8l-.4-.4zM184 198h-1.2l-.3-.4v-.4l.3-.4h.8l.4 .4v1.6l-.4 .4h-.8l-.3-.4M186.1 192.5h-1.1l-.4 .4 .4 .4h.7l.4 .4-.4 .4h-1.1M186.4 196.8l-1.6 2.4M186.9 192.9l.4-.4h.8l.3 .4v1.2M186.9 191.7v2.4M187.1 199.2h1.6M187.1 197.6l.8-.8v2.4M189.2 192.5v1.2l.4 .4h1.2v-1.6"/>
<path d="M189.5 196.8h1.5v.4l-1.5 1.6v.4M192 192.5h.7l.4 .4v1.2h-1.1l-.4-.4 .4-.4h1.1M194.1 197.2l.4-.4h.8l.4 .4v.4l-1.6 1.6h1.6M196.3 192.9h1.5M196.3 194.1v-1.6l.7-.8 .8 .8v1.6M196.5 198.8h.4v.4h-.4zM196.5 197.6h.4v.4h-.4zM197.7 199.2h1.5M197.7 197.6l.7-.8v2.4M200 197.2l.4-.4h.8l.3 .4v.4l-.3 .4M200.2 191.7v2.4h-1.2l-.4-.4v-.8l.4-.4h1.2M200.8 198h.4"/>
<path d="M200.9 191.7v2.4M201.2 198l.3 .4v.4l-.3 .4h-.8l-.4-.4M202.1 192.5l-1.2 .8 1.2 .8M202.9 194.1h.8M202.9 192.5h.4v1.6M203.3 191.3v.4M204.4 194.1v-1.6h1.2l.4 .4v1.2M204.7 198h1.5M204.7 199.2v-1.6l.7-.8 .8 .8v1.6M207 199.2v-2.4l.8 .8 .8-.8v2.4M208.3 192.5h-1.1l-.4 .4 .4 .4h.7l.4 .4-.4 .4h-1.1M236.7 197.2l-.4-.4h-.8l-.4 .4v.4l.4 .4h.8l.4 .4v.4l-.4 .4h-.8l-.4-.4"/>
<path d="M237.4 198l.4-.4h.8l.4 .4v1.2M237.4 196.8v2.4M239.8 198.4h1.5v-.4l-.3-.4h-.8l-.4 .4v.8l.4 .4h.8M242.1 198.4h1.6v-.4l-.4-.4h-.8l-.4 .4v.8l.4 .4h.8M244.5 197.6h.8M244.9 197.2v1.6l.4 .4M246 198.8h.4v.4h-.4zM246 197.6h.4v.4h-.4zM249.1 199.2h1.5M249.1 197.6l.8-.8v2.4M251.6 183.2h1.2l.4-.4v-.8l-.4-.4h-1.2v2.3M252.4 183.2l.8 .7"/>
<path d="M253 196.8l-1.6 2.4M253.8 199.2h1.5M253.8 197.6l.8-.8v2.4M254 182.8h.7M255.5 181.6h-1.5v2.3h1.5M255.6 188.7v-1.6l.7-.7 .8 .7v1.6M255.6 187.5h1.5M256.3 181.6v1.6l.8 .7 .8-.7v-1.6M258.6 183.5h.4v.4h-.4zM258.6 182.4h.4v.4h-.4z"/>
</g>
<g fill="none" stroke="#800000" stroke-width=".25">
<path d="M203.3 76.1h10.1v10.2h-10.1zM58.5 81.2h15.2M61.1 83.7h10.1M104.9 96.4h3.8M124.5 81.2h30.5v50.8h-30.5zM165.8 96.4h3.8M58.5 101.5h15.2M61.1 104h10.1M186.1 111.7h3.8M58.5 121.8h15.2M61.1 124.4h10.1M64.2 154.8h3.9"/>
<path d="M170.3 141h4.9M193.2 141h5M175.5 185.3h1.4l.5 .4v.5l-.5 .5 .5 .5v.5l-.5 .5h-1.4zM175.5 186.7h1.4M178.9 186.2h1l.4 .5v1.5h-1.4l-.5-.5 .5-.5h1.4M181.3 186.2h1M181.8 185.7v2l.5 .5M183.3 186.2h.9M183.7 185.7v2l.5 .5M185.2 187.2h2v-.5l-.5-.5h-1l-.5 .5v1l.5 .5h1M188.1 186.2v2M189.6 186.2h-.5l-1 1"/>
<path d="M190.6 186.2v1.5l.5 .5h1.4M192.5 186.2v2.5l-.5 .4h-.5M193.5 188.7h1.9M196.4 187.2h1.5l.5-.5v-1l-.5-.4h-1.5v2.9M199.8 186.2h1l.5 .5v1.5h-1.5l-.5-.5 .5-.5h1.5M204.2 186.2h-1.5l-.5 .5v1l.5 .5h1.5M205.2 185.3v2.9M206.7 186.2l-1.5 1 1.5 1"/>
<circle cx="226.1" cy="52" r="1.27"/>
<circle cx="231.2" cy="52" r="1.27"/>
<circle cx="236.3" cy="52" r="1.27"/>
<circle cx="62.3" cy="68.5" r="1.27"/>
<circle cx="62.3" cy="91.3" r="1.27"/>
<circle cx="62.3" cy="111.7" r="1.27"/>
<circle cx="172.8" cy="100.2" r="1.27"/>
<circle cx="205.8" cy="115.5" r="1.27"/>
<circle cx="172.8" cy="125.6" r="1.27"/>
<circle cx="76.3" cy="140.9" r="1.27"/>
<circle cx="96.6" cy="140.9" r="1.27"/>
<circle cx="134.7" cy="140.9" r="1.27"/>
<circle cx="226.1" cy="140.9" r="1.27"/>
<circle cx="231.2" cy="140.9" r="1.27"/>
<circle cx="236.3" cy="140.9" r="1.27"/>
</g>
<g fill="none" stroke="#800000" stroke-width=".17">
<path d="M226.1 53.3v2.5M231.2 53.3v2.5M236.3 53.3v2.5M63.6 68.5h2.5M66.1 76.1v5.1M72.5 73.6l.4-1.1 .6 2.1 .6-2.1 .7 2.1 .6-2.1 .6 2.1 .7-2.1 .6 2.1 .3-1M86.4 76.1v3M90.3 63.4l.3-1 .7 2 .6-2 .6 2 .7-2 .6 2 .6-2 .7 2 .2-1M106.8 63.4v3.1M106.8 67.7v3.3M213.4 78.6h2.6M63.6 91.3h2.5"/>
<path d="M66.1 83.7v5.1M66.1 96.4v5.1M72.5 93.9l.4-1 .6 2 .6-2 .7 2 .6-2 .6 2 .7-2 .6 2 .3-1M86.4 80.4v3.3M91.5 96.4v3.1M106.8 93.9v2.5M109.3 88.8h3.1M113.6 88.8h3.3M119.5 83.7h5M119.5 88.8h5M119.5 93.9h5M119.5 99h5"/>
<path d="M155 83.7h5.1M155 88.8h5.1M155 93.9h5.1M155 99h5.1M167.7 93.9v2.5M213.4 83.7h2.6M213.4 81.2h2.6M63.6 111.7h2.5M66.1 104v5.1M66.1 116.7v5.1M72.5 114.2l.4-1 .6 2 .6-2 .7 2 .6-2 .6 2 .7-2 .6 2 .3-1M91.5 100.7v3.3"/>
<path d="M99.1 114.2v3M99.1 118.5v3.3M119.5 104h5M119.5 109.1h5M119.5 114.2h5M119.5 119.3h5M155 104h5.1M155 109.1h5.1M155 114.2h5.1M155 119.3h5.1M163.9 104l.3-1 .6 2.1 .6-2.1 .7 2.1 .6-2.1 .6 2.1 .7-2.1 .6 2.1 .4-1.1M172.8 101.5v2.5"/>
<path d="M179.2 109.1l.2-1 .6 2 .7-2 .6 2 .6-2 .7 2 .6-2 .7 2 .3-1M181.7 119.3l.2-1 .7 2 .6-2 .7 2 .6-2 .6 2 .7-2 .6 2 .4-1M188 109.1v2.6M205.8 116.7v2.6M66.1 124.4v5M119.5 124.4h5M119.5 129.4h5M155 124.4h5.1M155 129.4h5.1M162.6 135.8l1.1 .2-2.1 .7 2.1 .6-2.1 .6 2.1 .7-2.1 .6 2.1 .6-2.1 .7 1 .4M166.5 129.4l.2-1 .6 2.1 .7-2.1 .6 2.1 .6-2.1 .7 2.1 .6-2.1 .7 2.1 .3-1.1M172.8 126.9v2.5"/>
<path d="M172.8 137.1v3.8M195.6 137.1v3.8M205.8 135.8l1 .4-2 .6 2 .6-2 .7 2 .6-2 .6 2 .7-2 .6 1 .3M213.4 128.2l1 .3-2 .7 2 .6-2 .7 2 .6-2 .6 2 .7-2 .6 1 .2M66.1 152.3v2.5M76.3 142.1v2.6M96.6 142.1v2.6M109.3 144.7h2.5M116.9 144.7h2.6M134.7 142.1v2.6M170.9 142.6v4.6h3.8v-4.5M172.2 146.6l1.4 .6-1.4 .6z"/>
<path d="M172.8 143.8v.9h-5.1M172.8 142.6l.5 1.3h-1zM173.3 146.3l.3 .3v1.2l.2 .3M174.7 144.7h3.2M190.6 144.7h3.1M194.9 147.2l1.4-.6v1.2zM195.1 146.3l-.2 .3v1.2l-.3 .3M195.6 143.8v.9h5.1M195.6 142.6l.6 1.3h-1.1zM197.5 142.6v4.6h-3.8v-4.5M226.1 142.1v2.6M231.2 142.1v2.6"/>
<path d="M236.3 142.1v2.6"/>
</g>
<g fill="#800000" stroke="#800000" stroke-width=".14">
<path d="M98 117.2h2.3v.6h-2.3z"/>
<path d="M98 118.3h2.3v.5h-2.3z"/>
<path d="M90.4 99.5h2.3v.5h-2.3z"/>
<path d="M90.4 100.5h2.3v.5h-2.3z"/>
<path d="M85.3 79.1h2.3v.6h-2.3z"/>
<path d="M85.3 80.2h2.3v.5h-2.3z"/>
<path d="M105.6 66.5h2.3v.5h-2.3z"/>
<path d="M105.6 67.5h2.3v.5h-2.3z"/>
<path d="M112.4 87.7h.5v2.2h-.5z"/>
<path d="M113.4 87.7h.5v2.2h-.5z"/>
<path d="M170.3 141.9h1.2v.7h-1.2z"/>
<path d="M174.1 141.9h1.2v.7h-1.2z"/>
<path d="M171.9 141.9h1.8v.7h-1.8z"/>
<path d="M196.9 141.9h1.3v.7h-1.3z"/>
<path d="M193.1 141.9h1.3v.7h-1.3z"/>
<path d="M194.8 141.9h1.7v.7h-1.7z"/>
</g>
<g fill="none" stroke="#800000" stroke-width=".42">
<circle cx="170.9" cy="144.7" r=".13"/>
<circle cx="174.7" cy="144.7" r=".13"/>
<circle cx="193.7" cy="144.7" r=".13"/>
<circle cx="197.5" cy="144.7" r=".13"/>
</g>
<g fill="none" stroke="#008000" stroke-width=".17">
<path d="M241.4 55.8h-175.3v20.3M66.1 73.6h5.1M66.1 63.4h22.9M78.8 73.6h22.9v30.4h17.8M86.4 73.6v2.5M96.6 63.4h17.8v20.3h5.1M106.8 71v22.9M216 78.6h5M66.1 88.8v7.6M66.1 93.9h5.1M78.8 93.9h20.3v15.2h20.4M86.4 83.7v61"/>
<path d="M91.5 93.9v2.5M106.8 88.8h2.5M114.4 99h5.1M116.9 88.8h2.6M119.5 93.9h-5.1v10.1M160.1 83.7h7.6v10.2h-7.6M160.1 99h60.9v50.8h-116.8v-30.5h15.3M160.1 88.8h7.6M216 83.7h5M66.1 109.1v7.6M66.1 114.2h5.1M78.8 114.2h40.7"/>
<path d="M91.5 104v40.7M160.1 114.2h53.3v12.7M160.1 119.3h20.3M160.1 109.1h17.8M160.1 104h2.5M170.3 104h2.5v5.1M185.5 109.1h2.5M188 119.3h17.8v15.2M195.6 119.3v17.8M66.1 129.4v22.9M99.1 121.8v22.9M119.5 129.4v15.3h48.2"/>
<path d="M119.5 124.4h-12.7v20.3M160.1 129.4h5.1M162.6 129.4v5.1M172.8 129.4v7.7M213.4 134.5v10.2M66.1 144.7h43.2M162.6 142.1v2.6M177.9 144.7h12.7M200.7 144.7h40.7M205.8 142.1v2.6"/>
</g>
<g fill="#008000" stroke="#008000" stroke-width=".14">
<circle cx="66.1" cy="114.2" r=".51"/>
<circle cx="66.1" cy="111.7" r=".51"/>
<circle cx="66.1" cy="93.9" r=".51"/>
<circle cx="66.1" cy="91.3" r=".51"/>
<circle cx="66.1" cy="73.6" r=".51"/>
<circle cx="66.1" cy="63.4" r=".51"/>
<circle cx="231.2" cy="55.8" r=".51"/>
<circle cx="226.1" cy="55.8" r=".51"/>
<circle cx="236.3" cy="55.8" r=".51"/>
<circle cx="66.1" cy="68.5" r=".51"/>
<circle cx="66.1" cy="144.7" r=".51"/>
<circle cx="91.5" cy="144.7" r=".51"/>
<circle cx="86.4" cy="144.7" r=".51"/>
<circle cx="99.1" cy="144.7" r=".51"/>
<circle cx="104.2" cy="144.7" r=".51"/>
<circle cx="106.8" cy="144.7" r=".51"/>
<circle cx="96.6" cy="144.7" r=".51"/>
<circle cx="76.3" cy="144.7" r=".51"/>
<circle cx="167.7" cy="88.8" r=".51"/>
<circle cx="167.7" cy="93.9" r=".51"/>
<circle cx="106.8" cy="88.8" r=".51"/>
<circle cx="99.1" cy="114.2" r=".51"/>
<circle cx="91.5" cy="93.9" r=".51"/>
<circle cx="86.4" cy="73.6" r=".51"/>
<circle cx="114.4" cy="104" r=".51"/>
<circle cx="114.4" cy="99" r=".51"/>
<circle cx="119.5" cy="144.7" r=".51"/>
<circle cx="162.6" cy="144.7" r=".51"/>
<circle cx="134.7" cy="144.7" r=".51"/>
<circle cx="106.8" cy="63.4" r=".51"/>
<circle cx="162.6" cy="129.4" r=".51"/>
<circle cx="172.8" cy="129.4" r=".51"/>
<circle cx="195.6" cy="119.3" r=".51"/>
<circle cx="205.8" cy="119.3" r=".51"/>
<circle cx="205.8" cy="144.7" r=".51"/>
<circle cx="213.4" cy="144.7" r=".51"/>
<circle cx="236.3" cy="144.7" r=".51"/>
<circle cx="231.2" cy="144.7" r=".51"/>
<circle cx="226.1" cy="144.7" r=".51"/>
<circle cx="172.8" cy="109.1" r=".51"/>
<circle cx="172.8" cy="104" r=".51"/>
</g>
<g font-size="3.6" fill="#800000">
<text x="62.6" y="78.6">+</text>
<text x="63" y="86.3">-</text>
<text x="62.6" y="99">+</text>
<text x="63" y="106.6">-</text>
<text x="62.6" y="119.3">+</text>
<text x="63" y="126.9">-</text>
</g>
<text font-size="2.7" x="139" y="200.9">1</text>
<g font-size="2.5" fill="#808080">
<text x="90.3" y="61.9">R5</text>
<text x="90.3" y="66.7">1k</text>
<text x="105.5" y="68.8" transform="rotate(-90 105.5 68.8)">C4</text>
<text x="109.8" y="69.4" transform="rotate(-90 109.8 69.4)">1uF</text>
<text x="58" y="76.1">BAT3</text>
<text x="72.5" y="76.9">1k</text>
<text x="72.5" y="72.1">R2</text>
<text x="203.3" y="75.6">J1</text>
<text x="85.2" y="81.5" transform="rotate(-90 85.2 81.5)">C3</text>
<text x="89.5" y="83.1" transform="rotate(-90 89.5 83.1)">0.1uF</text>
<text x="128" y="78.6">U1</text>
<text x="58.5" y="88.8">3.7V</text>
<text x="111" y="87.5">1uF</text>
<text x="203.3" y="88.5">PJ-102AH</text>
<text x="72.5" y="92.4">R3</text>
<text x="111.5" y="91.8">C5</text>
<text x="58" y="96.4">BAT2</text>
<text x="72.5" y="97.2">1k</text>
<text x="90.3" y="101.8" transform="rotate(-90 90.3 101.8)">C2</text>
<text x="104.2" y="99">GND</text>
<text x="165.2" y="99">GND</text>
<text x="94.6" y="103.4" transform="rotate(-90 94.6 103.4)">0.1uF</text>
<text x="165" y="102.5">10k</text>
<text x="165.8" y="107.3">R8</text>
<text x="178.1" y="107.6">10k 3435K-B25/85</text>
<text x="58.5" y="109.1">3.7V</text>
<text x="72.5" y="112.7">R4</text>
<text x="181" y="112.4">R9</text>
<text x="58" y="116.7">BAT1</text>
<text x="72.5" y="117.5">1k</text>
<text x="97.9" y="119.6" transform="rotate(-90 97.9 119.6)">C1</text>
<text x="184.1" y="117.7">1k</text>
<text x="185.5" y="114.2">GND</text>
<text x="102.2" y="121.2" transform="rotate(-90 102.2 121.2)">0.1uF</text>
<text x="183.5" y="122.5">R6</text>
<text x="58.5" y="129.4">3.7V</text>
<text x="166.8" y="127.9">4.5k</text>
<text x="168.3" y="132.7">R7</text>
<text x="175.4" y="137">Q1</text>
<text x="189.8" y="137">Q2</text>
<text x="211.9" y="133.6" transform="rotate(-90 211.9 133.6)">450k</text>
<text x="216.7" y="132.8" transform="rotate(-90 216.7 132.8)">R10</text>
<text x="110.6" y="143.2">R1</text>
<text x="161.1" y="140.8" transform="rotate(-90 161.1 140.8)">R11</text>
<text x="165.9" y="140.9" transform="rotate(-90 165.9 140.9)">1M</text>
<text x="204.3" y="139.3" transform="rotate(-90 204.3 139.3)">1M</text>
<text x="209.1" y="140.4" transform="rotate(-90 209.1 140.4)">R12</text>
<text x="110.6" y="148">0.016</text>
<text x="63.6" y="157.4">GND</text>
</g>
<g font-size="2.1" fill="#808080">
<text x="66.9" y="81.4" transform="rotate(-90 66.9 81.4)">-</text>
<text x="206.6" y="79.4">VCC</text>
<text x="208" y="81.9">NC</text>
<text x="213.8" y="78.3">1</text>
<text x="213.8" y="83.4">2</text>
<text x="213.8" y="80.8">3</text>
<text x="66.9" y="84.8" transform="rotate(-90 66.9 84.8)">+</text>
<text x="126.9" y="84.5">VDD</text>
<text x="126.9" y="89.6">AVDD</text>
<text x="146.7" y="89.6">CTRD</text>
<text x="147" y="84.5">DVSS</text>
<text x="206.3" y="84.5">GND</text>
<text x="126.9" y="94.6">VC5</text>
<text x="146.7" y="94.6">CTRC</text>
<text x="66.9" y="101.7" transform="rotate(-90 66.9 101.7)">-</text>
<text x="126.9" y="99.7">VC4</text>
<text x="146.6" y="99.7">CCFG</text>
<text x="66.9" y="105.1" transform="rotate(-90 66.9 105.1)">+</text>
<text x="126.9" y="104.8">VC3</text>
<text x="148.4" y="104.8">VTB</text>
<text x="126.9" y="109.9">VC2</text>
<text x="150" y="109.9">TS</text>
<text x="126.9" y="115">VC1</text>
<text x="149.9" y="115">LD</text>
<text x="66.9" y="122" transform="rotate(-90 66.9 122)">-</text>
<text x="66.9" y="125.4" transform="rotate(-90 66.9 125.4)">+</text>
<text x="126.9" y="120">AVSS</text>
<text x="126.9" y="125.1">SRP</text>
<text x="146.3" y="125.1">CHGU</text>
<text x="147.9" y="120">CHG</text>
<text x="126.9" y="130.2">SRN</text>
<text x="148" y="130.2">DSG</text>
</g>
<g font-size="1.4" fill="#808080">
<text x="242.5" y="56.3">VPACK+</text>
<text x="222.2" y="79.2">VPACK+</text>
<text x="222.2" y="84.2">VPACK-</text>
<text x="194" y="99">Connecting CCFG to AVSS is the 3 cell set</text>
<text x="221.1" y="99">up</text>
<text x="128.2" y="134.5">Get the mouser part for higher temps</text>
<text x="242.5" y="145.2">VPACK-</text>
<text x="102.5" y="154.8">over-current 1 (which handles spikes)</text>
<text x="103.6" y="153.3">When Vsrp-Vsrn &gt; 80mV it will hit</text>
<text x="103.2" y="156.3">and when Vsrp-vsrn &gt; 160mv it will</text>
<text x="105.1" y="159.4">immediate shutof. These are</text>
<text x="106.1" y="160.9">based on the mouser part</text>
<text x="106.2" y="157.9">hit over-current 2 which is</text>
<text x="115.4" y="159.4">f</text>
<text x="107.8" y="162.4">number (bq7790503)</text>
</g>
</svg>
